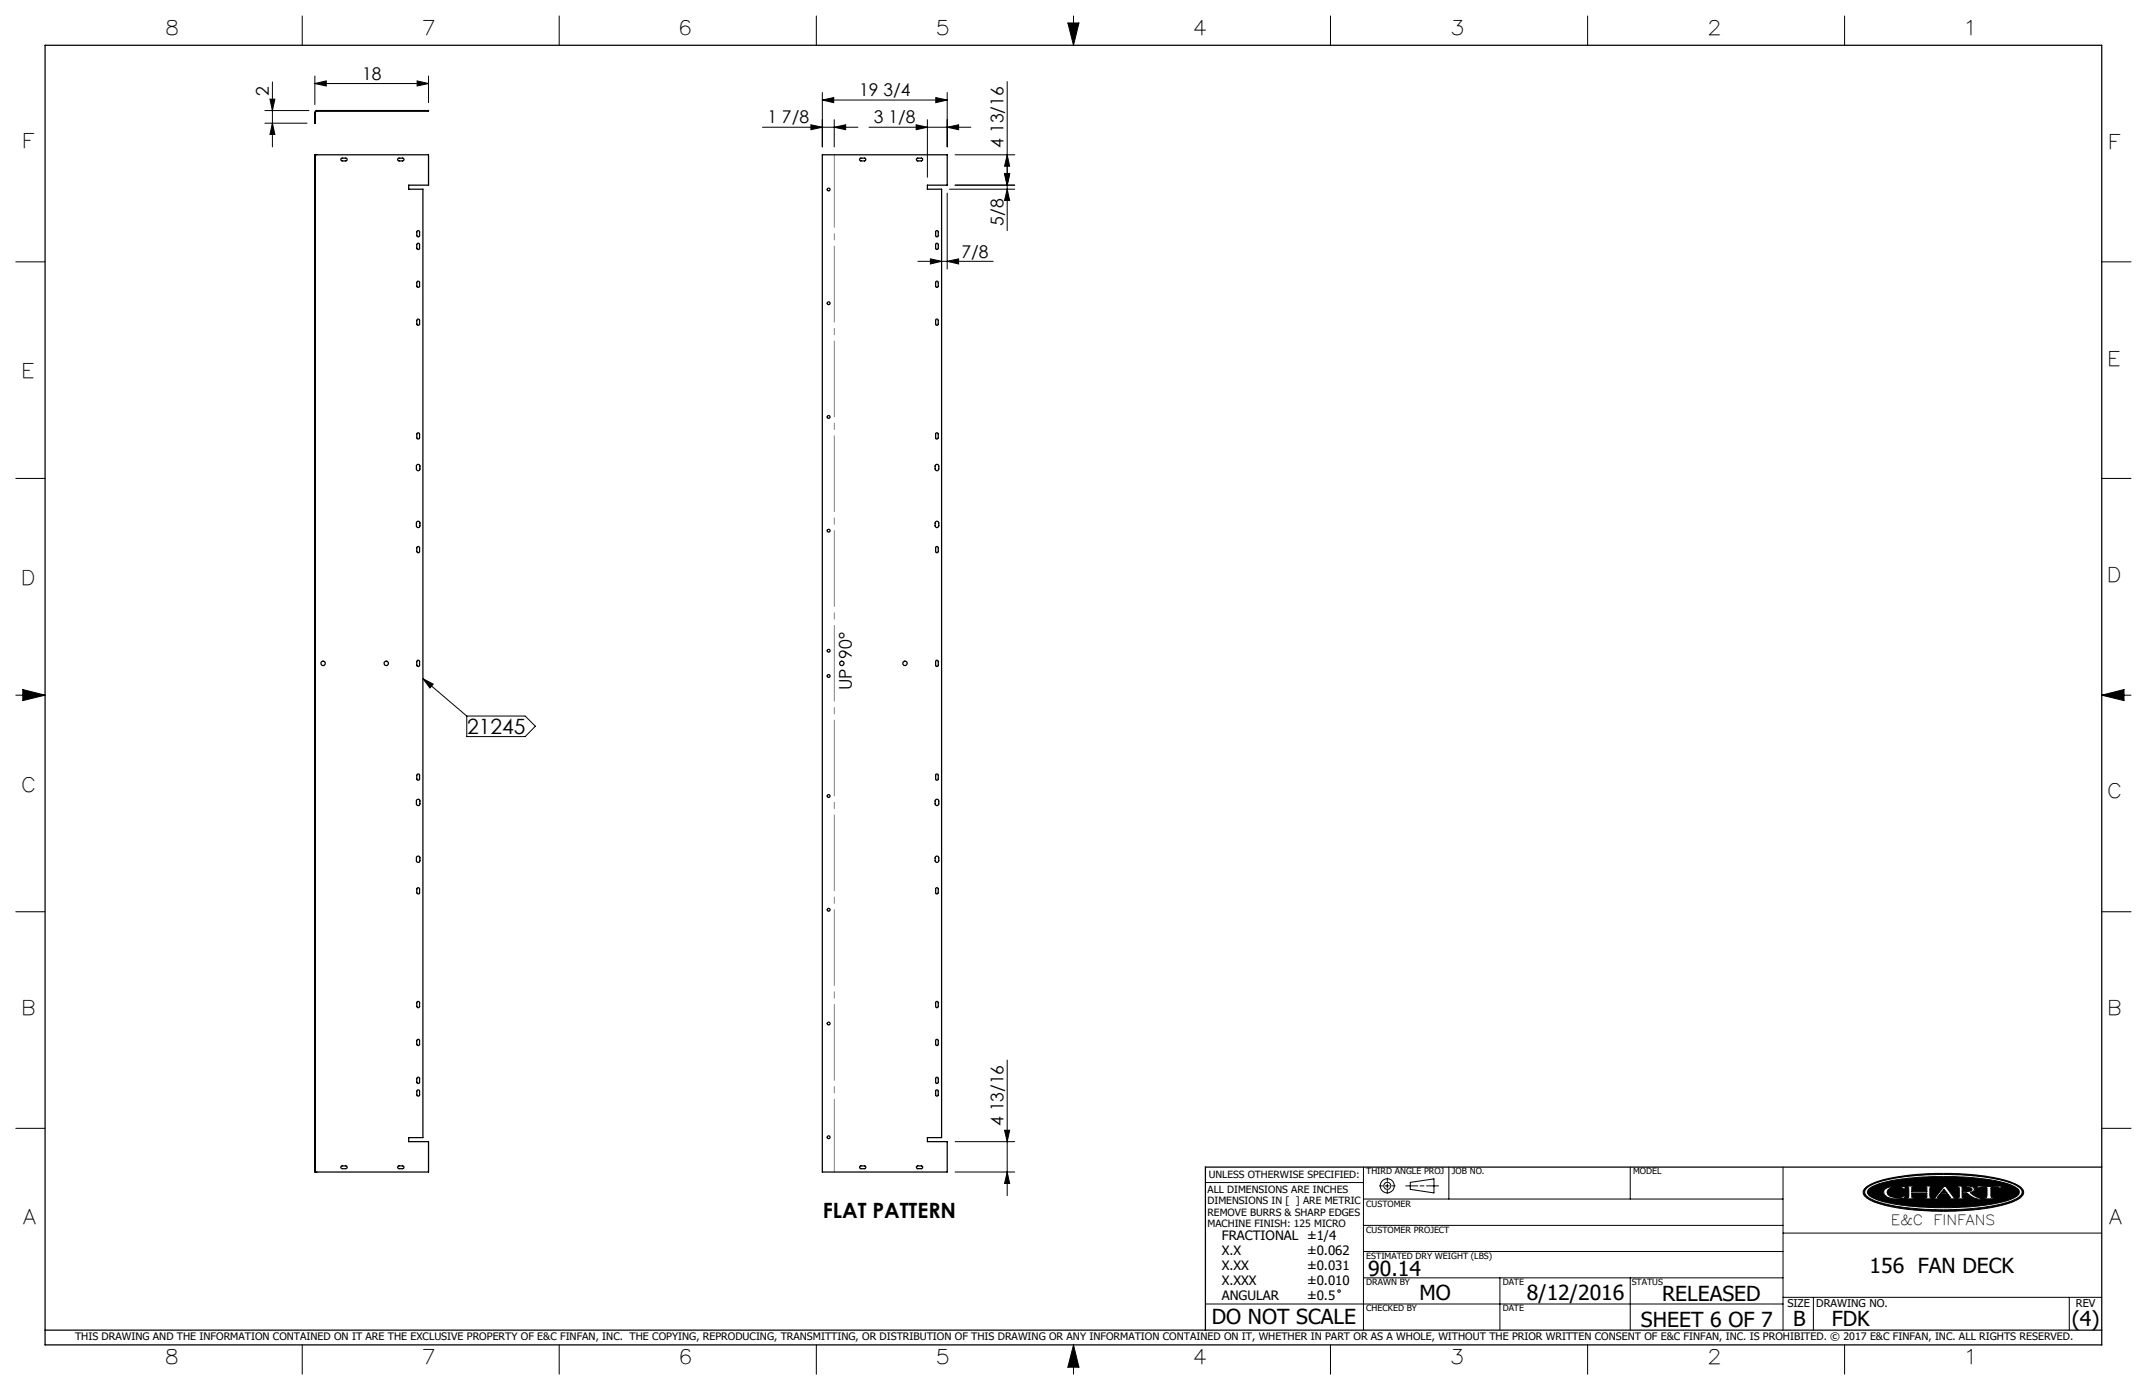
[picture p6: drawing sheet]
<svg xmlns="http://www.w3.org/2000/svg" width="432mm" height="279mm" viewBox="0 0 432 279" stroke-linecap="round" stroke-linejoin="round" font-family="sans-serif">
<g fill="none" stroke="#000" stroke-width=".2">
<path d="M54.3 19.9h1l-.5 2.3zM54.8 16.5v13M60.8 3.2v5.9M63.3 16.8l2.3-.5v1zM63.3 15.3v5.7M63.3 16.8h22.9M83.9 16.3l2.3 .5-2.3 .5zM86.2 15.3v5.3M112.5 3.2v5.9M164.2 3.2v5.9M165.4 18.6v10.9M188.2 19.6l2.3 .5-2.3 .5z"/>
<path d="M190.5 18.6v10.9M202.6 16.4v30M214.8 4.6h2.2l-1.1 4.5zM215.9 3.2v5.9M267.6 3.2v5.9M319.3 3.2v5.9M371 3.2v5.9M53.3 24.8h8.4M53.3 22.2h8.8M54.8 24.8l.5 2.2h-1zM153.4 25.6h19.1M163.1 25.1l2.3 .5-2.3 .5z"/>
<path d="M165.4 20.1l2.3-.5v1zM165.4 20.1h25.1M167.8 25.6l2.3-.5v1zM167.8 24.1v5.4M174.8 25.6h20.5M184.3 25.1l2.2 .5-2.2 .5zM186.5 24.1v11.5M190.5 25.6l2.3-.5v1zM190.5 38.8v15.3M191 38h13.1M192.1 37.2h12M192.1 31.1h12"/>
<path d="M202 34.9h1.1l-.5 2.3zM202.6 31.1l.5 2.3h-1.1zM202.6 38l.5 2.3h-1.1zM3.2 52.6h5.9M184.6 52.5h15.1M187.1 52l2.3 .5-2.3 .6zM190.5 52.5l2.3-.5v1.1zM422.7 52.6h5.9M3.2 96.2h5.9M422.7 96.2h5.9M3.2 139.7h5.9M4.6 138.6l4.5 1.1-4.5 1.1z"/>
<path d="M85.1 136.4l2 1.1-.6 .8zM85.1 136.4l8.8 7.5M422.7 139.7h5.9M422.7 139.7l4.5-1.1v2.2zM93.9 143.9h11.7l2.1 2.1-2.1 2.1h-11.7zM3.2 183.3h5.9M422.7 183.3h5.9M202.6 213.1v27.2M3.2 226.8h5.9M192.1 235.6h12M192.1 229.5h12M202 227.2h1.1l-.5 2.3z"/>
<path d="M202.6 235.6l.5 2.3h-1.1zM242.4 237.7h31.8M274.2 234.6v32.8M277.4 238.4h.7M278.6 238.4h.8M279 236.8v.7M279 238v.8M279 239.3v.6M279.9 238.4h.7M282.7 238.4h2.4M283.6 237.7l4.8-.7v2.8l-4.8-.7zM285.6 238.4h.8"/>
<path d="M286.9 238.4h2.4M291.4 234.6v6.4M327.9 234.6v6.4M358.6 234.6v32.8M375.3 238.7a16.2 16.2 0 0 1 7.4-2.3 55.4 55.4 0 0 1 21.3 1.1l1.9 .8a1.36 1.36 0 0 1 1.1 1.1 1.36 1.36 0 0 1-.7 1.4 23 23 0 0 1-9.9 2.4l-.5 .1a53.3 53.3 0 0 1-18.2-1.4 4.1 4.1 0 0 1-3-2 1.17 1.17 0 0 1 .6-1.2zM375.4 238.9a12.3 12.3 0 0 1 6-2.1 59.4 59.4 0 0 1 22.1 .7 4.5 4.5 0 0 1 3.1 1.9 1.36 1.36 0 0 1-.9 1.5 27.8 27.8 0 0 1-10.4 2.1l-1.1 .1a48.8 48.8 0 0 1-17.3-1.8l-1.5-.9a.94 .94 0 0 1 0-1.5zM375.8 239a15.4 15.4 0 0 1 7.6-2.1l3.6-.3 3.3-.1a44.5 44.5 0 0 1 14.2 1.7l.8 .4a1.03 1.03 0 0 1 .8 1 1.03 1.03 0 0 1-.8 1 25.5 25.5 0 0 1-9.5 2l-5 .1a43.6 43.6 0 0 1-13.5-1.6l-1.3-.8a.79 .79 0 0 1-.2-1.3zM379 239.1a5 5 0 0 1 3.5-.6h.7l-.2 .6-.5-.4a3.4 3.4 0 0 0-2.8 .4l-.2 .5 .2 .5a3.1 3.1 0 0 0 2.8 .5l.4-.3h.3l-.2 .5-.7 .1a3.6 3.6 0 0 1-3.3-.8l-.2-.6zM383.5 238.4h1.6v.2l-.6 .1v.8h3v-.8l-.5-.1v-.2h1.5v.2l-.3 .1-.1 .4 .1 1.5v.1l.3 .1v.2h-1.5v-.2h.4l.1-.2v-.8h-3v.8l.1 .2h.5v.2h-1.6v-.2l.3-.1 .1-.1v-1.5v-.4l-.4-.1zM391 239l.6 .9h-1.3zM391 238.4h.3l1.7 2.3 .5 .1v.2h-1.6v-.2l.4-.1-.5-.6h-1.7l-.5 .7h.6v.2h-1.5v-.2l.5-.1zM393.6 238.4h2.3l.9 .2 .3 .4-.2 .5-.7 .2 1.2 .9 1.1 .2v.2a4.2 4.2 0 0 1-2.9-1.1l-1-.1v.9l.6 .1v.2h-1.6v-.2h.3l.2-.2v-1.8l-.5-.2z"/>
<path d="M394.6 238.6h.9l.9 .2 .2 .3-.2 .3-1.8 .1zM397.9 238.3l1 .2 3.7-.1-.3 .5h-.2l-.1-.2h-1.6l.1 1.9 .6 .2v.2h-2.2v-.2l.7-.2v-1.8l-1.6-.1-.2 .2h-.3zM402.1 238.9h.1M422.7 226.8h5.9M274.2 256.9h84.4M274.2 251.6h84.4M274.2 246.3h84.4M274.2 241h84.4M301.7 256.9v10.5M327.9 256.9v10.5M358.6 247.9h64.1M60.8 270.3v5.9"/>
<path d="M112.5 270.3v5.9M164.2 270.3v5.9M215.9 270.3v5.9M215.9 270.3l1.1 4.5h-2.2zM242.4 262.1h116.2M267.6 270.3v5.9M319.3 270.3v5.9M358.6 260.8h64.1M364.7 260.8v6.6M371 270.3v5.9M416.2 260.8v6.6"/>
<circle cx="279" cy="238.4" r=".71"/>
<circle cx="279" cy="238.4" r="1.41"/>
<circle cx="269.3" cy="259.5" r=".25"/>
</g>
<g fill="none" stroke="#000" stroke-width=".25">
<path d="M9.1 9.1h413.6v261.2h-413.6zM63.4 31.1h22.8v6.1h-4v.8h2.9v190.7h-2.9v.8h4v6.1h-22.8M63.4 31.1h-.1v204.5h.1M63.4 31.1v204.5M63.4 22.3l.2-.1h22.6v.1h-22.5l-.3 .3v2.2h-.1zM68.7 31.9l.9-.1 .2 .2-.1 .3h-.9a.25 .25 0 0 1-.3-.2 .25 .25 0 0 1 .2-.2zM80.1 31.9l.9-.1 .2 .2-.1 .3h-.9a.25 .25 0 0 1-.2-.2 .25 .25 0 0 1 .1-.2zM165.4 31.1h25.1v6.1h-4v.8h2.9v190.7h-2.9v.8h4v6.1h-25.1zM173 31.9l1-.1 .1 .3-.2 .2h-.8l-.2-.1zM184.4 31.8h1l.2 .3-.3 .2h-.9l-.1-.2zM83.9 56.7l.3-.2 .2 .2v.9l-.2 .1-.3-.1zM83.9 49l.3-.1 .2 .2v.9l-.3 .2-.3-.3z"/>
<path d="M83.9 46.4h.3l.2 .2v.8l-.3 .2-.3-.3zM188.2 46.4h.3l.2 .2v.8l-.1 .2a.25 .25 0 0 1-.3 0 .25 .25 0 0 1-.1-.3zM188.3 56.6l.2-.1 .2 .2v.9l-.1 .1a.25 .25 0 0 1-.3 .1 .25 .25 0 0 1-.1-.3zM188.3 48.9h.2l.2 .2v.9l-.1 .1a.25 .25 0 0 1-.3 0 .25 .25 0 0 1-.1-.2zM83.9 64.3l.3-.2 .2 .2v.9l-.2 .2-.3-.1zM188.2 64.2l.3-.1 .2 .2v.9l-.1 .2a.25 .25 0 0 1-.3 0 .25 .25 0 0 1-.1-.3zM83.8 93.5l.2-.2 .4 .2-.1 1-.3 .1-.2-.1zM84 87h.2l.2 .2v.9l-.3 .2-.3-.3v-.7zM188.2 93.4l.3-.1 .3 .2v.8l-.3 .3-.4-.2v-.7zM188.2 87.1l.3-.1 .2 .2v.9l-.1 .1a.25 .25 0 0 1-.3 0 .25 .25 0 0 1-.1-.2zM83.9 104.8h.4l.2 .3v.7l-.3 .2-.5-.2v-.7zM83.9 109.9h.3l.2 .2v.8l-.3 .2-.3-.3z"/>
<path d="M188.1 105l.2-.2 .5 .2v.7l-.3 .3-.4-.2zM188.3 109.9h.2l.2 .2v.8l-.1 .2a.25 .25 0 0 1-.3 0 .25 .25 0 0 1-.1-.3zM83.9 132.9l.3-.2 .2 .2v.9l-.2 .1-.3-.1zM188.2 132.8l.3-.1 .2 .2v.9l-.1 .1a.25 .25 0 0 1-.3 .1 .25 .25 0 0 1-.1-.3zM83.9 155.6h.3l.2 .2v.8l-.3 .2-.3-.2zM188.3 155.6h.2l.2 .2v.8l-.1 .2a.25 .25 0 0 1-.3 0 .25 .25 0 0 1-.1-.2zM83.8 172.2l.4-.1 .2 .2 .1 .8-.2 .2-.3 .1-.3-.3zM83.8 160.8l.4-.1 .2 .1 .1 .8-.2 .3h-.3l-.3-.3zM83.9 178.6l.3-.2 .2 .2v.9l-.2 .2-.3-.1zM188.1 160.8l.2-.1 .5 .1v.8l-.3 .3-.4-.2zM188.2 172.2l.3-.1 .3 .2v.7l-.3 .4-.4-.3v-.7zM188.3 178.5l.2-.1 .2 .2v.9l-.1 .2a.25 .25 0 0 1-.3 0 .25 .25 0 0 1-.1-.3z"/>
<path d="M83.9 201.4l.3-.1 .2 .2v.9l-.2 .1-.3-.1zM83.9 219.2l.3-.1 .2 .2v.8l-.2 .2-.3-.1zM83.9 209l.3-.1 .2 .2v.9l-.3 .2-.3-.3zM84 216.6l.2-.1 .2 .2v.9l-.3 .2-.3-.3v-.7zM188.2 209l.3-.1 .2 .2v.9l-.1 .1a.25 .25 0 0 1-.3 .1 .25 .25 0 0 1-.1-.3zM188.2 219.1h.3l.2 .2v.8l-.1 .2a.25 .25 0 0 1-.3 0 .25 .25 0 0 1-.1-.2zM188.3 201.3h.2l.2 .2v.9l-.1 .1a.25 .25 0 0 1-.3 0 .25 .25 0 0 1-.1-.2zM188.3 216.6l.2-.1 .2 .2v.9l-.1 .2a.25 .25 0 0 1-.3 0 .25 .25 0 0 1-.1-.3zM68.6 234.5l.2-.1h.8l.2 .3-.3 .2h-.7l-.2-.1zM80.1 234.4h.9l.2 .2-.1 .3h-.9a.26 .26 0 0 1-.2-.2 .26 .26 0 0 1 .1-.3zM172.9 234.5l.2-.1h.9l.1 .3-.2 .2h-.8l-.2-.1zM184.3 234.5l.2-.1h.9l.2 .3-.3 .2h-.7l-.3-.1z"/>
<path d="M422.7 234.6h-180.3v32.8M9.1 267.4h413.6"/>
<circle cx="166.7" cy="38.1" r=".28"/>
<circle cx="166.7" cy="61" r=".28"/>
<circle cx="166.7" cy="83.8" r=".28"/>
<circle cx="166.7" cy="106.7" r=".28"/>
<circle cx="65" cy="133.3" r=".44"/>
<circle cx="77.7" cy="133.3" r=".44"/>
<circle cx="166.7" cy="130.8" r=".28"/>
<circle cx="166.7" cy="135.9" r=".28"/>
<circle cx="169.3" cy="133.3" r=".44"/>
<circle cx="182" cy="133.3" r=".44"/>
<circle cx="166.7" cy="160" r=".28"/>
<circle cx="166.7" cy="182.9" r=".28"/>
<circle cx="166.7" cy="205.7" r=".28"/>
<circle cx="166.7" cy="228.6" r=".28"/>
</g>
<g fill="#000">
<path d="M383.5 238.4v.2h.3l.1 .2v1.8l-.1 .1-.3 .1v.2h1.6v-.2h-.5l-.1-.2v-.8h3v.9l-.5 .1v.2h1.5v-.2l-.3-.1-.1-.2v-1.6l.1-.3h.3v-.2h-1.5v.2l.5 .1v.8h-3v-.8l.6-.1v-.2zM391 238.4l-1.8 2.3-.5 .1v.2h1.5v-.2h-.6l.5-.7h1.7l.5 .6-.4 .1v.2h1.6v-.2l-.5-.1-1.7-2.3zM393.6 238.4v.2l.5 .2v1.8l-.2 .2h-.3v.2h1.6v-.2l-.6-.1v-.9l1 .1a3.7 3.7 0 0 0 2.9 1.1v-.2a3.4 3.4 0 0 1-2.3-1.1 .68 .68 0 0 0 .8-.2 .68 .68 0 0 0 0-.8l-.7-.3zM397.9 238.3l-.4 .6h.3l.2-.2 1.6 .1v1.8l-.2 .2h-.5v.2h2.2v-.2h-.5l-.2-.3v-1.7l1.6-.1 .1 .2h.2l.3-.5-4 .1zM375.8 239a13.3 13.3 0 0 1 6.5-2l2.7-.3 3.8-.2 7.5 .2a24.3 24.3 0 0 1 9.1 2 1.01 1.01 0 0 1 .7 .9 1.01 1.01 0 0 1-.7 1 21.9 21.9 0 0 1-8.6 1.9l-3.9 .2h-4.1l-3.8-.2a21.2 21.2 0 0 1-8.8-2l-.4-.3-.2-.5zM379.1 239a1.04 1.04 0 0 0 .7 1.7 7 7 0 0 0 3.2 .1l.2-.5h-.3l-.5 .4a2.56 2.56 0 0 1-2.8-.8 1.28 1.28 0 0 1 1.4-1.3h.2a1.49 1.49 0 0 1 1.4 .2l.4 .3 .2-.6h-.6a4.7 4.7 0 0 0-3.5 .5zM375.3 238.7a17.5 17.5 0 0 1 7.8-2.4l5.1-.4h4.8a34.5 34.5 0 0 1 12.5 2.2l.4 .2a1.36 1.36 0 0 1 .9 2 9.1 9.1 0 0 1-5.1 2.2l-.4 .1a58.1 58.1 0 0 1-23.1-.6 5.6 5.6 0 0 1-3.4-1.9v-.8zM375.3 238.9a1.14 1.14 0 0 0 .6 1.9 24 24 0 0 0 9.3 2.1l4.6 .3 3.7-.1a33.7 33.7 0 0 0 11.9-2.1l.4-.2a1.19 1.19 0 0 0 .9-1.2 1.19 1.19 0 0 0-.9-1.1 21.6 21.6 0 0 0-8.8-2.1l-5.1-.3-4.7 .1a30.2 30.2 0 0 0-11.1 2.1z" fill-rule="evenodd"/>
<path d="M215.9 270.3l-1.1 4.5h2.2zM214.8 4.6h2.2l-1.1 4.5zM4.6 138.6l4.5 1.1-4.5 1.1zM422.7 139.7l4.5-1.1v2.2zM391 239l-.7 .9h1.3zM394.6 238.6v.9l1.7-.1a.38 .38 0 0 0 .3-.4 .38 .38 0 0 0-.5-.3z" fill-rule="evenodd"/>
</g>
<path d="M167.8 235.6v-204.5" fill="none" stroke="#808080" stroke-width=".2" stroke-dasharray="15.2 1.3 1.3 1.3" stroke-dashoffset=".6"/>
<g fill="#000">
<path d="M85.1 136.4l2 1.1-.6 .8z"/>
<path d="M63.3 16.8l2.3-.5v1zM83.9 16.3l2.3 .5-2.3 .5z"/>
<path d="M54.8 24.8l.5 2.2h-1zM54.3 19.9h1l-.5 2.3z"/>
<path d="M167.8 25.6l2.3-.5v1zM163.1 25.1l2.3 .5-2.3 .5zM188.2 19.6l2.3 .5-2.3 .5zM165.4 20.1l2.3-.5v1zM190.5 25.6l2.3-.5v1zM184.3 25.1l2.2 .5-2.2 .5zM190.5 52.5l2.3-.5v1.1zM187.1 52l2.3 .5-2.3 .6z"/>
<path d="M202 34.9h1.1l-.5 2.3zM202.6 31.1l.5 2.3h-1.1zM202.6 235.6l.5 2.3h-1.1zM202 227.2h1.1l-.5 2.3z"/>
<path d="M202 34.9h1.1l-.5 2.3zM202.6 38l.5 2.3h-1.1z"/>
</g>
<g font-size="4.2">
<text x="94" y="147.5">21245</text>
<text x="165.5" y="244.8">FLAT PATTERN</text>
<text x="275.2" y="256.5">90.14</text>
<text x="376" y="255.9">156 FAN DECK</text>
<text x="285.5" y="261.4">MO</text>
<text x="307.1" y="261.3">8/12/2016</text>
<text x="334.3" y="261.6">RELEASED</text>
<text x="243.7" y="266.1">DO NOT SCALE</text>
<text x="330" y="266.7">SHEET 6 OF 7</text>
<text x="360.6" y="266.5">B</text>
<text x="368.4" y="266.6">FDK</text>
<text x="416.7" y="266.5">(4)</text>
</g>
<g font-size="4">
<text x="33.6" y="7.1">8</text>
<text x="85.2" y="7.1">7</text>
<text x="137" y="7.1">6</text>
<text x="188.6" y="7.1">5</text>
<text x="240.3" y="7.1">4</text>
<text x="292.1" y="7.1">3</text>
<text x="343.8" y="7.1">2</text>
<text x="395.7" y="7.1">1</text>
<text x="4.9" y="29.8">F</text>
<text x="424.5" y="29.9">F</text>
<text x="4.8" y="76">E</text>
<text x="424.3" y="73.5">E</text>
<text x="4.7" y="117.7">D</text>
<text x="424.2" y="116.9">D</text>
<text x="4.7" y="159.3">C</text>
<text x="424.2" y="160.4">C</text>
<text x="4.8" y="204">B</text>
<text x="424.3" y="204">B</text>
<text x="4.8" y="246.1">A</text>
<text x="424.3" y="246">A</text>
<text x="33.6" y="274.3">8</text>
<text x="85.2" y="274.3">7</text>
<text x="137" y="274.3">6</text>
<text x="188.6" y="274.3">5</text>
<text x="240.3" y="274.3">4</text>
<text x="292.1" y="274.3">3</text>
<text x="343.8" y="274.3">2</text>
<text x="395.8" y="274.3">1</text>
</g>
<g font-size="3.5">
<text x="72.8" y="16">18</text>
<text x="54" y="19.4" transform="rotate(-90 54 19.4)">2</text>
<text x="172.8" y="19.3">19 3/4</text>
<text x="154.3" y="24.8">1 7/8</text>
<text x="175.8" y="24.8">3 1/8</text>
<text x="201.8" y="29.7" transform="rotate(-90 201.8 29.7)">4 13/16</text>
<text x="201.8" y="45.4" transform="rotate(-90 201.8 45.4)">5/8</text>
<text x="193.3" y="51.8">7/8</text>
<text x="171.3" y="138.7" transform="rotate(-90 171.3 138.7)">UP 90°</text>
<text x="201.8" y="226.3" transform="rotate(-90 201.8 226.3)">4 13/16</text>
</g>
<g font-size="2.8">
<text x="380.3" y="246.2">E&amp;C</text>
<text x="388.9" y="246.2">FINFANS</text>
</g>
<g font-size="2.6">
<text x="245.7" y="249.3">FRACTIONAL ±1/4</text>
<text x="245.7" y="252.3">X.X</text>
<text x="245.7" y="255.3">X.XX</text>
<text x="262.9" y="252.3">±0.062</text>
<text x="262.9" y="255.3">±0.031</text>
<text x="245.7" y="258.3">X.XXX</text>
<text x="245.7" y="261.3">ANGULAR</text>
<text x="262.9" y="258.3">±0.010</text>
<text x="262.9" y="261.3">±0.5</text>
</g>
<g font-size="2.2">
<text x="359.5" y="262.8">SIZE</text>
<text x="365.3" y="262.7">DRAWING NO.</text>
<text x="417.5" y="262.8">REV</text>
</g>
<text font-size="2.1" x="15.1" y="269.4">THIS DRAWING AND THE INFORMATION CONTAINED ON IT ARE THE EXCLUSIVE PROPERTY OF E&amp;C FINFAN, INC. THE COPYING, REPRODUCING, TRANSMITTING, OR DISTRIBUTION OF THIS DRAWING OR ANY INFORMATION CONTAINED ON IT, WHETHER IN PART OR AS A WHOLE, WITHOUT THE PRIOR WRITTEN CONSENT OF E&amp;C FINFAN, INC. IS PROHIBITED. © 2017 E&amp;C FINFAN, INC. ALL RIGHTS RESERVED.</text>
<g font-size="2">
<text x="242.9" y="239.8">ALL DIMENSIONS ARE INCHES</text>
<text x="243.1" y="236.8">UNLESS OTHERWISE SPECIFIED:</text>
<text x="242.9" y="242.1">DIMENSIONS IN [ ] ARE METRIC</text>
<text x="242.9" y="244.4">REMOVE BURRS &amp; SHARP EDGES</text>
<text x="242.9" y="246.7">MACHINE FINISH: 125 MICRO</text>
</g>
<g font-size="1.7">
<text x="274.8" y="236.1">THIRD ANGLE PROJ</text>
<text x="292" y="236.1">JOB NO.</text>
<text x="328.5" y="236.1">MODEL</text>
<text x="274.8" y="242.5">CUSTOMER</text>
<text x="274.8" y="247.8">CUSTOMER PROJECT</text>
<text x="274.8" y="253.1">ESTIMATED DRY WEIGHT (LBS)</text>
<text x="274.8" y="258.3">DRAWN BY</text>
<text x="274.8" y="263.6">CHECKED BY</text>
<text x="302.2" y="263.6">DATE</text>
<text x="302.2" y="258.3">DATE</text>
<text x="328.2" y="258.3">STATUS</text>
</g>
</svg>
